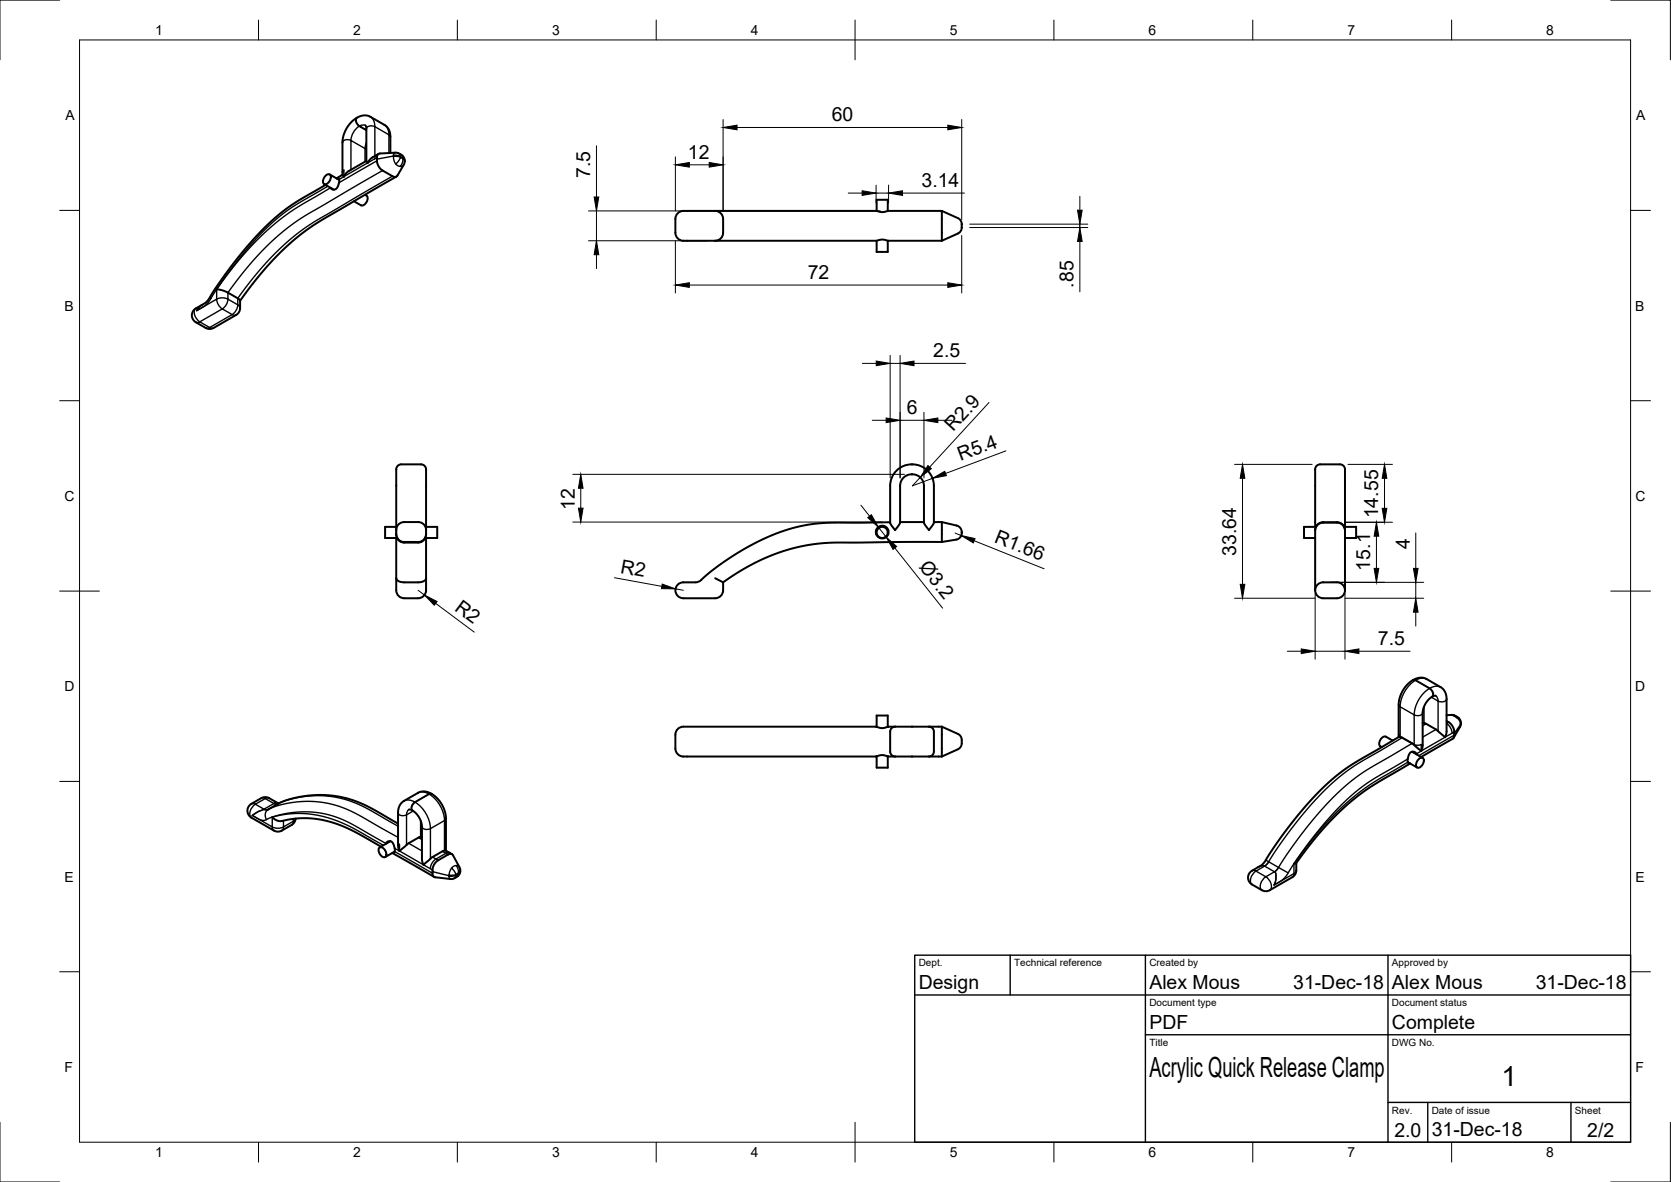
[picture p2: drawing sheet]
<svg xmlns="http://www.w3.org/2000/svg" width="420mm" height="297mm" viewBox="0 0 420 297" stroke-linecap="round" stroke-linejoin="round" font-family="sans-serif">
<!-- layer: Visible -->
<g fill="none" stroke="#000" stroke-width=".5">
<path d="M91.9 31.5l.2 .8 .1 8.3 .3 .3 .9-1.1 1.8-1.1M95.1 38.8l.4-.2 4.1-.2 1 .3 .8 .6 .3 .8v1l-1.9 3.2-.5 .2-.5-.1-3.2-2.1-.8-1.6v-1.3zM98.2 38.4l-.1-4.6-.2-1-.5-.8-.7-.6-4-2.2-1.2-.2-1.3 .3-1.3 .8-1 1.1-1 1.5-.5 1.4-.3 1.5v8.4M81.5 46.3l2.4 1.4M81.9 46.5l-8.9 5.2-3 2.3-2.9 2.6-3 3.1-3.3 3.9-4.8 6.2-3.7 5.6-1.5 1.2a3.8 3.8 0 0 0-2.4 1.8l-.1 1.3 .6 1 2.8 1.7 .8 .3 1.2-.3 5.7-3.3 .6-.5a3.9 3.9 0 0 0 .4-3.1M81.9 44.1a.72 .72 0 0 1 1.2 0 1.72 1.72 0 0 1-1.6 2.2 1.58 1.58 0 0 1 .4-2.2zM82.9 43.8l2.4 1.4M86.1 43.9l-1.5 .9h.5l.2 .5-.2 1.2-.5 .8-.8 .4-.7-.5M91.8 48.9a1.4 1.4 0 0 1-.2 2.5l-.8 .2-1.8-1M92.1 40.4l-4.6 2.7-1 1.3-.4-.4M99.7 44.4l-19.1 11.1-5.3 3.7-3.7 3.2-3.8 3.9-3.7 4.3-3.7 5M179.8 53h40.5l1.5 .3 1.5-.3h13.5"/>
<path d="M179.8 53h-8a2 2 0 0 0-2 2v3.5a2 2 0 0 0 2 2h8M179.8 53a2 2 0 0 1 2 2v3.5a2 2 0 0 1-2 2M220.4 53v-2.8h2.8v2.8M236.8 53v7.5M236.8 53l4.4 2 .4 .6 .2 .7M241.8 56.3h.1M241.8 56.3v.9M241.8 57.2h.1M241.8 57.2l-.2 .7-.4 .6-4.4 2M54.5 72.7l2.5 .7 2.9 1.7 .5 .4M179.8 60.5h40.5l1.5-.3 1.5 .3h13.5M223.2 60.5v2.8h-2.8v-2.8"/>
<path d="M225.4 118.3a5.5 5.5 0 0 1 6-1.2 5.5 5.5 0 0 1 3.4 5v9.3l-1.2 1.8-1.3-1.8v-9.3a3 3 0 0 0-3-2.9 3 3 0 0 0-3 2.9v9.3l-1.2 1.8-1.3-1.8v-9.3a5.4 5.4 0 0 1 1.6-3.8zM99.6 134.2v-16.2a1.26 1.26 0 0 1 1.3-1.3h5a1.28 1.28 0 0 1 1.2 1.3v16.2M99.6 132.4h-2.8v2.8l3.1 .1-.3-1.1M99.6 135.2v10.1M99.6 134.2h.1M99.6 133.2l.2-.8 .4-.6 .7-.4 .7-.2 4.2 .1 1 .7 .3 1.2M99.6 134.2l.2 .8 .4 .6 .7 .4 .7 .2 4.2-.1 1-.8 .3-1.1M107.1 135.2v10.1M107.1 134.2l-.3 1.1 .1-.1a1.84 1.84 0 0 1-1.8 1.2h-3.5a2 2 0 0 1-1.8-1.2M107.1 134.2h.1M107.1 132.4h2.8v2.8h-3M223.8 131.2l-17.2 .3-3.9 .4-4.1 1-5.4 2-5.7 2.9-6.1 3.8-4.7 3.8a2.67 2.67 0 0 1-1.8 .9h-3.1a2 2 0 0 0-2 2 2 2 0 0 0 2 2h8a2 2 0 0 0 2-2v-2"/>
<path d="M226.3 131.2h6M234.8 131.2h2v5M236.8 136.2l-26.9 .2-6.5 .5-5.5 1.3-5.4 2-5.5 2.8-5.2 3.3-2-1M236.8 131.2l3.7 .9a1.68 1.68 0 0 1 1.3 1.6v.2M241.8 134h.1M241.8 134a1.66 1.66 0 0 1-1.4 1.6l-3.6 .6M330.7 132.4v-14.4a1.3 1.3 0 0 1 1.2-1.3h5a1.28 1.28 0 0 1 1.3 1.3v14.4M330.7 135.2h-2.8v-2.8h3l.1-.3-.3 1.1v15.1M330.7 133.3a1.99 1.99 0 0 1 2-2h3.5a1.99 1.99 0 0 1 2 2M330.9 132.4l.7-.9 1.1-.3 3.9 .1 .9 .4 .5 .7M338 132.4h3v2.8h-2.8M338 132.4l-.2-.3 .4 1.1v15.1"/>
<path d="M99.6 145.3l.2 .4 .4 .3 1.4 .3h4.2l1-.4 .3-.6M99.6 145.3v3a2 2 0 0 0 2 2h3.5a2 2 0 0 0 2-2v-3M331.3 146.9l.9-.5 .5-.1h3.5a2 2 0 0 1 2 2 2 2 0 0 1-2 2h-3.5a2 2 0 0 1-1.9-1.2 2 2 0 0 1 .5-2.2zM361 174.9l-.8 .1-1 .8-.8 1.1-.6 1.3-.1 9.2-.3 1.3M363.7 179.7h1.4l.8 .1 .9 .7 .5 .7-.1 1.3-1.7 2.9M220.3 182.6h-46.2a6.3 6.3 0 0 0-3.3 .3 2 2 0 0 0-1 1.7v3.5a2.2 2.2 0 0 0 2.9 2h47.6M220.3 182.6h.1M220.3 182.6l1.5 .4 1.6-.4M220.3 190.1h.1v2.8h2.8l.1-2.8M220.3 190.1l1.5-.3 1.5 .3h1.8M223.3 182.6l-.1-2.8h-2.8v2.8M223.3 190.1h.1"/>
<path d="M223.3 182.6h.1M223.4 182.6h1.7M225.1 182.6h8.5M225.1 190.1h8.5M225.1 182.6a1.25 1.25 0 0 0-1.3 1.3v5a1.25 1.25 0 0 0 1.3 1.2M233.6 190.1h3.2M233.6 182.6h3.2M233.6 182.6a1.25 1.25 0 0 1 1.2 1.3v5a1.25 1.25 0 0 1-1.2 1.2M236.8 182.6l4 1.8a2.01 2.01 0 0 1 1 2v.3a1.66 1.66 0 0 1-1 1.6l-4 1.8M236.8 182.6v7.5M350.2 186.1l-1.7-1a1.62 1.62 0 0 0-1.4 2.5l.3 .2M354 191.5l.2 .3h.3"/>
<path d="M354 191.5l2.3 1.4M354.6 191.9l-9.9 5.8-5.5 4.1-2.9 2.7-3.1 3.2-3.7 4.4-3.6 4.8-.5 .1M355 188.9l2.7 1.6M356.2 189.6l-.2-.4-.5-.3-.9 .2-.5 1.2-.1 1.2M356.7 190.8a.72 .72 0 0 1 1.2-.1 1.72 1.72 0 0 1-1.6 2.2 1.58 1.58 0 0 1 .4-2.1zM357.4 188.7l-2.3-1.9-2.6-1.5-.8-.1-10.2 6-3.3 2.1-4.6 3.8-4.8 4.9-5.8 7.2-5.1 7.5-1.5 1.2a3.8 3.8 0 0 0-2.4 1.8l-.1 1.3 .6 1 2.8 1.7 .8 .3 1.2-.3 5.6-3.3 .7-.5a3.9 3.9 0 0 0 .3-3M357.7 181.7h.1M357.7 181.7l.7 .1 2.7 1.5 1.9 1.6a.26 .26 0 0 0 .2 .3 .26 .26 0 0 0 .3-.2l.2-1.1v-8.3l-.3-1.6-.4-.7-.7-.6-3.7-2.1-1.3-.3-1.5 .3-1.5 1-1.2 1.4-1 1.8-.4 2.1v8.3M363.7 181.2l1.1 .7 .6 1 .3 1-.2 1.6-8.2 4.7M67.4 203.5l3.4-1.9 3.5-1.1 4.6-.7 4.4 .1 3.7 .7 3.6 1.2 3.2 1.6 6.3 3.6M68.5 205.3l.8 .7 1.1 .4 3.6-.6 2.8-.2 2.9 .2 3.1 .7 2.6 .8 2.9 1.3 7.5 4.2M70 201.9l-.8-.4a3.8 3.8 0 0 0-2.7-1.2l-.8 .3-2.5 1.4a2 2 0 0 0 0 3.5l5.7 3.2 .8 .3 1.2-.3 2.4-1.4 .8-.8 .2-.8"/>
<path d="M95.5 213a1.61 1.61 0 0 1 1.4 2.4 1.61 1.61 0 0 1-1.4-2.4zM97 212l.3-.4 .5-.2 .5 .1 .4 .3 .6 1.7-.2 .7-.4 .1M98.2 211.4l-2.7 1.6M98.6 214.4l10.6 6M99.2 214l-2.3 1.4M102.8 203.4l.8 .2 1 .8 .8 1.1 .6 1.3 .1 9.2 .2 .9a.28 .28 0 0 0 .2 .4 .28 .28 0 0 0 .3-.3l1.8-1.5 2.8-1.6 .7-.1 1 .5M106.1 210.3l-.7 .1-2.7 1.5-1.9 1.6a.27 .27 0 0 1-.2 .3 .27 .27 0 0 1-.3-.2l-.2-1.1v-8.2l.3-1.6 .5-.8 .6-.6 3.8-2.1 1.2-.3 1.5 .3 1.5 1 1.3 1.4 .9 1.8 .4 2.1v8.3M106.1 210.3h.1M109.7 216.6l3-1.9h.9l2 3.4 .1 .9-.2 .7-.8 .8-1.1 .4-4.4-.5-.4-.6v-1.4l.3-1zM113.1 214.3l.5 .4M113.1 214.3h-.5l-.5 .1M113.1 214.3h.1"/>
<circle cx="221.8" cy="133.8" r="1.4"/>
<circle cx="221.8" cy="133.7" r="1.6"/>
</g>
<!-- layer: Visible Narrow -->
<g fill="none" stroke="#000" stroke-width=".35">
<path d="M89.7 29.6a1.49 1.49 0 0 0 .6 2.1l-.9 .8-.7 1.1-.5 1.7a1.49 1.49 0 0 0-2.1 .5M89.8 29.6a1.49 1.49 0 0 0 .6 2.1 1.45 1.45 0 0 1 1.5-.2M91.8 37.3l-3.6-2v7.4M91.8 37.3v3.3M91.8 37.3l.3 .4M92.1 35.8l-.3 1.5M92.1 32.6l-1.7-.9h-.1l1.8 1.1M93.1 29.4l.9 .9 .3 1.5M94.3 31.8l3.5 2.1v4.6M94.3 31.8v7.4M94.3 31.8a1.49 1.49 0 0 0-2.2 .5M94.6 39l-.3 .3-.1 .6"/>
<path d="M94.6 39h.1M94.8 39.6l-8.3 4.8M96.7 31.4l.8 .9 .3 1.6 .4 .5M98.9 39.2l-4.1 .8M98.9 39.4l.2 1 .4 .8M98.9 39v.4M99.3 38.4l-.2 .1-.2 .5M100 38.4l.4 .4 .3 .6-.7-.3-1.1-.1M101.2 39.1l.1 .6-.6-.3v.1l-.7-.2-1.1 .1M101.3 39.8l-.6-.3-.5 .9-.7 .8M101.3 39.8l-.1 1.1-.6 .9M101.3 39.8v-.1l.2 .2 .3 .4"/>
<path d="M101.3 39.8l.5 .8M82.4 46.8l-9.5 5.6-2.9 2.3-2.9 2.5-3.5 3.7-3.7 4.4-4 5.3-2.9 4.4M83.1 47.2l-10.4 6.3-3.5 2.7-3.7 3.3-5.4 5.9-5.6 7.3v2.5M86.1 43.2l.4-.5v1.7M86.5 44.4l-1.2 .7M94.8 40.4l-9.5 5.5M96.2 42.9l-19.3 11.2-4.6 3.2-3.6 3.1-3.5 3.4-3.7 4.2-3.4 4.5a2.94 2.94 0 0 0-.8 2.7M98.7 44.3l-19 11.1-5 3.3-3.6 3.1-3.5 3.5-3.6 4.1-3.4 4.5a2.94 2.94 0 0 0-.8 2.7M99.5 41.2l1.1 .6M101.5 41.4l-.4 .4h-.5M49.2 77.5a2.18 2.18 0 0 0 .7 3.1l.3 .3M50.2 77.1l.6-.5-.8 .6-.5 .9z"/>
<path d="M52.7 74.8l.3 .2M53 75l-1.3 1.7-2.2 1.4M54.5 75.2l-5 2.9M54.5 75.2l1.4-.4 1.4 .4M54.5 75.2l.4 1.4 1 1M55.9 77.6l2.5 1.5M55.9 77.6l-5.7 3.3M57.3 75.2l2.5 1.4M57.3 75.2l-.4 1.4-1 1M58.4 79.1l-5.7 3.2M58.4 79.1l.5 .1 .5-.1M59.8 76.6l-.4 1.4-1 1.1"/>
<path d="M59.8 76.6l.4 .4 .2 .4M50.2 80.9l2.5 1.4M50.2 80.9l-.5 .2-.5-.1M52.7 82.3l-.5 .2-.5-.1M52.7 82.3l.6 .2 .4-.1M351.7 177.1l.3 .5M352 177.6v7.6M352 177.6l3.6 2M355.2 170.9l.7 .1a8.4 8.4 0 0 0-3.9 6.6M355.4 170.9h.6M355.6 179.6v7.6M356 170.9l-.1 .1 3.5 2"/>
<path d="M356 170.9l3.5 2M357.7 179.1a1.49 1.49 0 0 1-2.1 .5M358.1 177.6v4.1M358.7 170.6l-1.2-.2-1.5 .5M359.4 173a1.49 1.49 0 0 1 .6 2.1M359.4 173a8.4 8.4 0 0 0-3.8 6.6M359.5 172.9l-.1 .1M359.5 172.9a1.49 1.49 0 0 1 .7 2.2M359.9 175.2l1.7 1M361 174.9a1.45 1.45 0 0 1 .6 1.3M361.6 176.2v7.5M362.2 172.7l-1.2-.3-1.5 .5"/>
<path d="M363.7 175.7a1.49 1.49 0 0 1-2.1 .5M364.9 179.7h.2M365.1 179.7l1.2 .7h.5M365.1 179.7h.4M105.1 199.2l1.2-.2 1.5 .5M107.8 199.5l.1 .1-3.5 2M107.8 199.5l-3.5 2M108.4 199.4l-.6 .1M108.6 199.5l-.7 .1a8.4 8.4 0 0 1 3.9 6.6M351.7 184.5l.3 .5 3.6 2.1 1.1 .2 .7-.2v1.6l-1.3 .8M352.6 185.4l-12.2 7.2-3 2.2-3 2.5-4 4.1-4 4.7-4.2 5.7-3.6 5.3-.5 .5h-.9l-.8 .3 .9-.3 .7 .1M354 190.7l-9.7 5.8-2.9 2.1-2.9 2.5-3.8 3.8-4 4.8-4 5.5-3.6 5.2-.9 .9-1.9 1.1 .5-1.6v-1.1l-.2-.6 .9-1.1"/>
<path d="M354 191.5l-10.4 6.3-3.8 2.9-3.4 3.1-5.4 5.9-5.6 7.3v2.5l-5.1 2.9 .5-1.6v-1.2l-.3-.5M355.1 186.8l-12.2 7.2-2.9 2.1-3.1 2.6-4 4.1-4 4.7-4.3 5.7-3.1 4.8M358.6 181.9l-.9 .5M361.1 183.3l-3.4 1.9M364.2 181.5l-.5 .3 1 1.1 .4 1.4 .6-.4M365.1 184.3l-7.7 4.4M365.7 184.8l-8.9 5.1M366.3 180.4l.7 .7 .2 .8M367.2 182.2l-.1 .5M367.2 181.9v.2M367.2 182.1v.1M367.2 182.1l-1.5 2.2"/>
<path d="M367.3 181.6l-.1 .3M367.3 181.9l-.1 .3M63.2 202l.5-.1 .5 .2M63.4 204.9l5.1 2.9v-2.5l1.3-.3 2.7-.4 2.7-.2 2.7 .2 2.9 .5 3.1 .9 3.2 1.3 9.3 5.1M63.4 204.9l2.2 1.2 .7 .1 .7-.2M64.2 202.1l2.5 1.4h.7M64.2 202.1a2.72 2.72 0 0 0-1.2 3.2l.2 .2M65.7 200.6l.4-.1 .6 .2M66.7 200.7l-2.5 1.4M66.7 200.7l2.2 1.2M67 206l3-1.1 4-.8 3.8-.1 3.6 .5 2.8 .7 2.9 1.2 10 5.6M67.4 203.5a1.82 1.82 0 0 0-.4 2.5"/>
<path d="M67.4 203.5l-1.1-.1-1.1 .4-1.8 1.1M67.5 203.4l3.3-1.2 4.1-.7 3.9-.1 3.9 .5 3 .9 3.1 1.3 11.3 6.3M67.7 200.6l-.5-.1-.5 .2M68.9 201.9l-2.6 1.5-1.5 .6-1.4 .9M68.9 201.9l.3-.4-.2 .5h.8M68.9 201.9l.9 .2M68.9 208.7l-.3-.3-.1-.6 1.4 .3 1.4-.3-.1 .6-.3 .3M70 201.9l3-1.1 4.1-.7 3.8-.1 3.6 .4 3 .7 3.1 1.2 9.5 5.3M73.8 205.8v.6l-2.5 1.4v-1.6M74.3 205.7l-.1 .3a1.36 1.36 0 0 0-.7 1.2l-.2 .1M99.2 214l9.6 5.5M99.2 213.2l1.2 .7"/>
<path d="M100.1 211.7l.3 .5v1.7M100.4 213.9l7.8 4.4M101.6 201.3l1.2-.3 1.5 .5M102.7 211.9l3.4 1.9M102.8 203.4a1.45 1.45 0 0 0-.6 1.4 1.49 1.49 0 0 1-2.1-.5M103.9 203.8l-1.7 1v7.5M104.3 201.5l.1 .1M104.3 201.5a1.49 1.49 0 0 0-.7 2.1M104.4 201.6a8.4 8.4 0 0 1 3.8 6.6 1.49 1.49 0 0 1-2.1-.5M104.4 201.6a1.49 1.49 0 0 0-.6 2.1M105.2 210.5l.9 .5M105.8 206.2v4.1"/>
<path d="M108.8 215.4l.8 .5M108.8 219l4.1 1.1M109.6 215.9l.6 .3M109.6 215.9l-.8 .7-.5 1-.1 .7 .6 .3M111.2 213.9l.9 .5M111.8 206.2l-3.6 2v7.6M111.8 206.2v7.6M112.1 214.4l.5 .4M112.1 214.4l-2.5 1.5M112.1 205.7l-.3 .5M112.9 219.9v.3M113.5 218.2l-.6 1.7"/>
<path d="M114.6 219.9l-.2 .6-.4 .3M114.6 219.9l.6-.3-.1 .6M114.6 219.9l-.6 .3h-1.1M114.7 217.5l.5 .1 .3 .3M114.7 217.5l.4 .7 .2 .9-.1 .3-.6 .5M114.7 217.5l-.9 .4a.43 .43 0 0 0-.1 .4 .43 .43 0 0 0 .3 .3l.6 1.1a1.61 1.61 0 0 1-1.7 .2M115.7 218.6l-.5 1 .5-.6M314.8 218.8l.5-.1 .5 .2M315.8 218.9l2.5 1.4M315.8 218.9a2.72 2.72 0 0 0-1.2 3.2l.2 .2M318 217.7l-2.2 1.2M318 217.7l2.5 1.4"/>
<path d="M318.3 216.1l.7 .5M319 216.6l2.5 1.4M319 216.6l-1 1.1M320.5 219.1l-2.2 1.2M321.5 218l-1 1.1M321.5 218l2.4 1.4M325.9 218.7l-.1 .5a.87 .87 0 0 0-.6 .9l-.3 .3M112.9 220.2l.3 .7M318.3 220.3a2.72 2.72 0 0 1 1.2 3.2l-.2 .2M318.3 220.3a2.72 2.72 0 0 0-1.2 3.2l.2 .2"/>
</g>
<!-- layer: Border -->
<g fill="none" stroke="#000" stroke-width=".25">
<path d="M15 0h-15v15M20 10h390v277h-390zM65 5v5M115 5v5M165 5v5M215 5v10M265 5v5M315 5v5M365 5v5M405 0h15v15M15 52.9h5M410 52.9h5"/>
<path d="M15 100.7h5M410 100.7h5M15 148.5h10M405 148.5h10M15 196.4h5M410 196.4h5M15 244.2h5M410 244.2h5M0 282v15h15M65 287v5M115 287v5M165 287v5"/>
<path d="M215 282v10M265 287v5M315 287v5M365 287v5M420 282v15h-15"/>
</g>
<!-- layer: TitleBlock -->
<path d="M230 240h180v47h-180zM230 250h180M254 240v10M288 240v47M349 240v47M288 260h122M349 277h61M359 277v10M395 277v10" fill="none" stroke="#000" stroke-width=".35"/>
<!-- layer: Dimensions -->
<g fill="none" stroke="#000" stroke-width=".25">
<path d="M150 36.6v12.9M169.8 39.4v13.6M181.8 30v23M185.3 32h53M241.8 30v25.2M148 53h73.3M150 53v7.5M173.3 41.4h5M213.3 48.5h3.5M220.3 46.5v4.5M220.3 48.5h3.1M223.4 46.5v4.5"/>
<path d="M226.9 48.5h15.6M241.8 59.2v14.4M243.8 56.3h29.7M243.8 57.2h29.7M271.5 49.3v3.5M271.5 56.3v.9M148 60.5h29.8M150 64v3.5M169.8 60.5v13.1M173.3 71.6h65M271.5 60.7v12.6M216.8 91.3h3.5"/>
<path d="M223.8 89.3v30.8M223.8 91.3h2.5M226.3 89.3v30.8M229.8 91.3h13M144 119.2h83.4M219.3 105.6h3.5M226.3 105.6h6M231.4 120l-2 2.1 5.1-1.9M232.3 103.6v16.5M235.8 105.6h3.5M248.7 101.1l-14.9 16.3M252.9 113.3l-15.1 5.7"/>
<path d="M310.4 116.7h19.5M338.9 116.7h11.2M144 131.2h77.8M146 122.7v5M216.5 127l2.2 2.7M220.8 132.5l2 2.5M223.3 133.2a1.6 1.6 0 0 1-1.4 2.1M225 137.7l12 15.1M240.2 134l1.5 .6M244.9 135.9l17.6 7M312.4 120.2v26.6M338.2 131.2h11.9"/>
<path d="M346.1 134.7v8.1M348.1 120.2v7.5M356 133.9v8.9M105.1 148.3l1.6 1.2M109.5 151.6l9.8 7.3M154.5 145.2l11.9 2.2M169.9 148l1.9 .3M310.4 150.3h20.3M330.7 149.1v16.6M334.7 146.3h23.3M338.2 150.3h19.8M338.2 149.1v16.6"/>
<path d="M356 146.3v4M356 153.8v3.5M323.7 163.7h3.5M330.7 163.7h7.5M341.7 163.7h12.9"/>
</g>
<g fill="#000" stroke="#000" stroke-width=".25">
<path d="M181.8 32l3.5-.5v1.1zM238.3 31.5l3.5 .5-3.5 .6zM149.4 49.5h1.2l-.6 3.5zM169.8 41.4l3.5-.6v1.2zM178.3 40.8l3.5 .6-3.5 .6zM216.8 47.9l3.5 .6-3.5 .6zM223.4 48.5l3.5-.6v1.2zM270.9 52.8h1.2l-.6 3.5zM150 60.5l.6 3.5h-1.2zM169.8 71.6l3.5-.5v1.1zM238.3 71.1l3.5 .5-3.5 .6zM271.5 57.2l.6 3.5h-1.2z"/>
<path d="M220.3 90.7l3.5 .6-3.5 .6zM226.3 91.3l3.5-.6v1.2zM222.8 105l3.5 .6-3.5 .6zM233.3 117l.9 .8-2.8 2.2zM232.3 105.6l3.5-.6v1.2zM234.5 120.2l3.1-1.8 .4 1.1zM145.4 127.7h1.2l-.6 3.5zM146 119.2l.6 3.5h-1.2zM218.2 130.1l.9-.7 1.7 3.1zM222.8 135l2.7 2.3-1 .8zM241.7 134.6l3.5 .7-.5 1.1zM312.4 116.7l.6 3.5h-1.2z"/>
<path d="M346.1 131.2l.6 3.5h-1.2zM347.5 127.7h1.2l-.6 3.5zM348.1 116.7l.6 3.5h-1.2zM106.7 149.5l3.2 1.7-.7 .9zM166.5 146.8l3.4 1.2-3.6-.1zM311.8 146.8h1.2l-.6 3.5zM345.5 142.8h1.2l-.6 3.5zM356 150.3l.6 3.5h-1.2zM355.4 142.8h1.2l-.6 3.5zM327.2 163.1l3.5 .6-3.5 .5zM338.2 163.7l3.5-.6v1.1z"/>
</g>
<g font-size="7">
<text x="289" y="270.5">Acrylic Quick Release Clamp</text>
<text x="377.6" y="272.9">1</text>
</g>
<g font-size="4.9">
<text x="209.1" y="30.5">60</text>
<text x="173" y="39.9">12</text>
<text x="148.4" y="44.7" transform="rotate(-90 148.4 44.7)">7.5</text>
<text x="231.7" y="47">3.14</text>
<text x="203.1" y="70.1">72</text>
<text x="270" y="72.3" transform="rotate(-90 270 72.3)">.85</text>
<text x="234.7" y="89.8">2.5</text>
<text x="228" y="104.1">6</text>
<text x="239.7" y="108.6" transform="rotate(-47 239.7 108.6)">R2.9</text>
<text x="241.5" y="115.9" transform="rotate(-21 241.5 115.9)">R5.4</text>
<text x="144.5" y="128.1" transform="rotate(-90 144.5 128.1)">12</text>
<text x="346.6" y="130.3" transform="rotate(-90 346.6 130.3)">14.55</text>
<text x="249.8" y="136.2" transform="rotate(22 249.8 136.2)">R1.66</text>
<text x="354.5" y="137.9" transform="rotate(-90 354.5 137.9)">4</text>
<text x="155.9" y="143.9" transform="rotate(10 155.9 143.9)">R2</text>
<text x="230.9" y="142.5" transform="rotate(52 230.9 142.5)">Ø3.2</text>
<text x="310.9" y="139.6" transform="rotate(-90 310.9 139.6)">33.64</text>
<text x="344.5" y="143.4" transform="rotate(-90 344.5 143.4)">15.1</text>
<text x="114.1" y="153.2" transform="rotate(37 114.1 153.2)">R2</text>
<text x="346.5" y="162.1">7.5</text>
<text x="231" y="248.5">Design</text>
<text x="289" y="248.5">Alex Mous</text>
<text x="325.2" y="248.5">31-Dec-18</text>
<text x="350" y="248.5">Alex Mous</text>
<text x="386.2" y="248.5">31-Dec-18</text>
<text x="289" y="258.5">PDF</text>
<text x="350" y="258.5">Complete</text>
<text x="350.6" y="285.7">2.0</text>
<text x="360" y="285.5">31-Dec-18</text>
<text x="399.1" y="285.7">2/2</text>
</g>
<g font-size="3.5">
<text x="39" y="8.8">1</text>
<text x="88.8" y="8.8">2</text>
<text x="138.8" y="8.8">3</text>
<text x="188.7" y="8.8">4</text>
<text x="238.8" y="8.8">5</text>
<text x="288.7" y="8.8">6</text>
<text x="338.8" y="8.8">7</text>
<text x="388.8" y="8.8">8</text>
<text x="16.4" y="30.2">A</text>
<text x="411.4" y="30.2">A</text>
<text x="16.2" y="78">B</text>
<text x="411.2" y="78">B</text>
<text x="16.2" y="125.9">C</text>
<text x="411.2" y="125.9">C</text>
<text x="16.2" y="173.7">D</text>
<text x="411.2" y="173.7">D</text>
<text x="16.2" y="221.5">E</text>
<text x="411.2" y="221.5">E</text>
<text x="16.2" y="269.4">F</text>
<text x="411.2" y="269.4">F</text>
<text x="39" y="290.8">1</text>
<text x="88.8" y="290.8">2</text>
<text x="138.8" y="290.8">3</text>
<text x="188.7" y="290.8">4</text>
<text x="238.8" y="290.8">5</text>
<text x="288.7" y="290.8">6</text>
<text x="338.8" y="290.8">7</text>
<text x="388.8" y="290.8">8</text>
</g>
<g font-size="2.5">
<text x="231" y="242.8">Dept.</text>
<text x="255" y="242.8">Technical reference</text>
<text x="289" y="242.8">Created by</text>
<text x="350" y="242.8">Approved by</text>
<text x="289" y="252.8">Document type</text>
<text x="350" y="252.8">Document status</text>
<text x="289" y="262.8">Title</text>
<text x="350" y="262.8">DWG No.</text>
<text x="350" y="279.8">Rev.</text>
<text x="360" y="279.8">Date of issue</text>
<text x="396" y="279.8">Sheet</text>
</g>
</svg>
